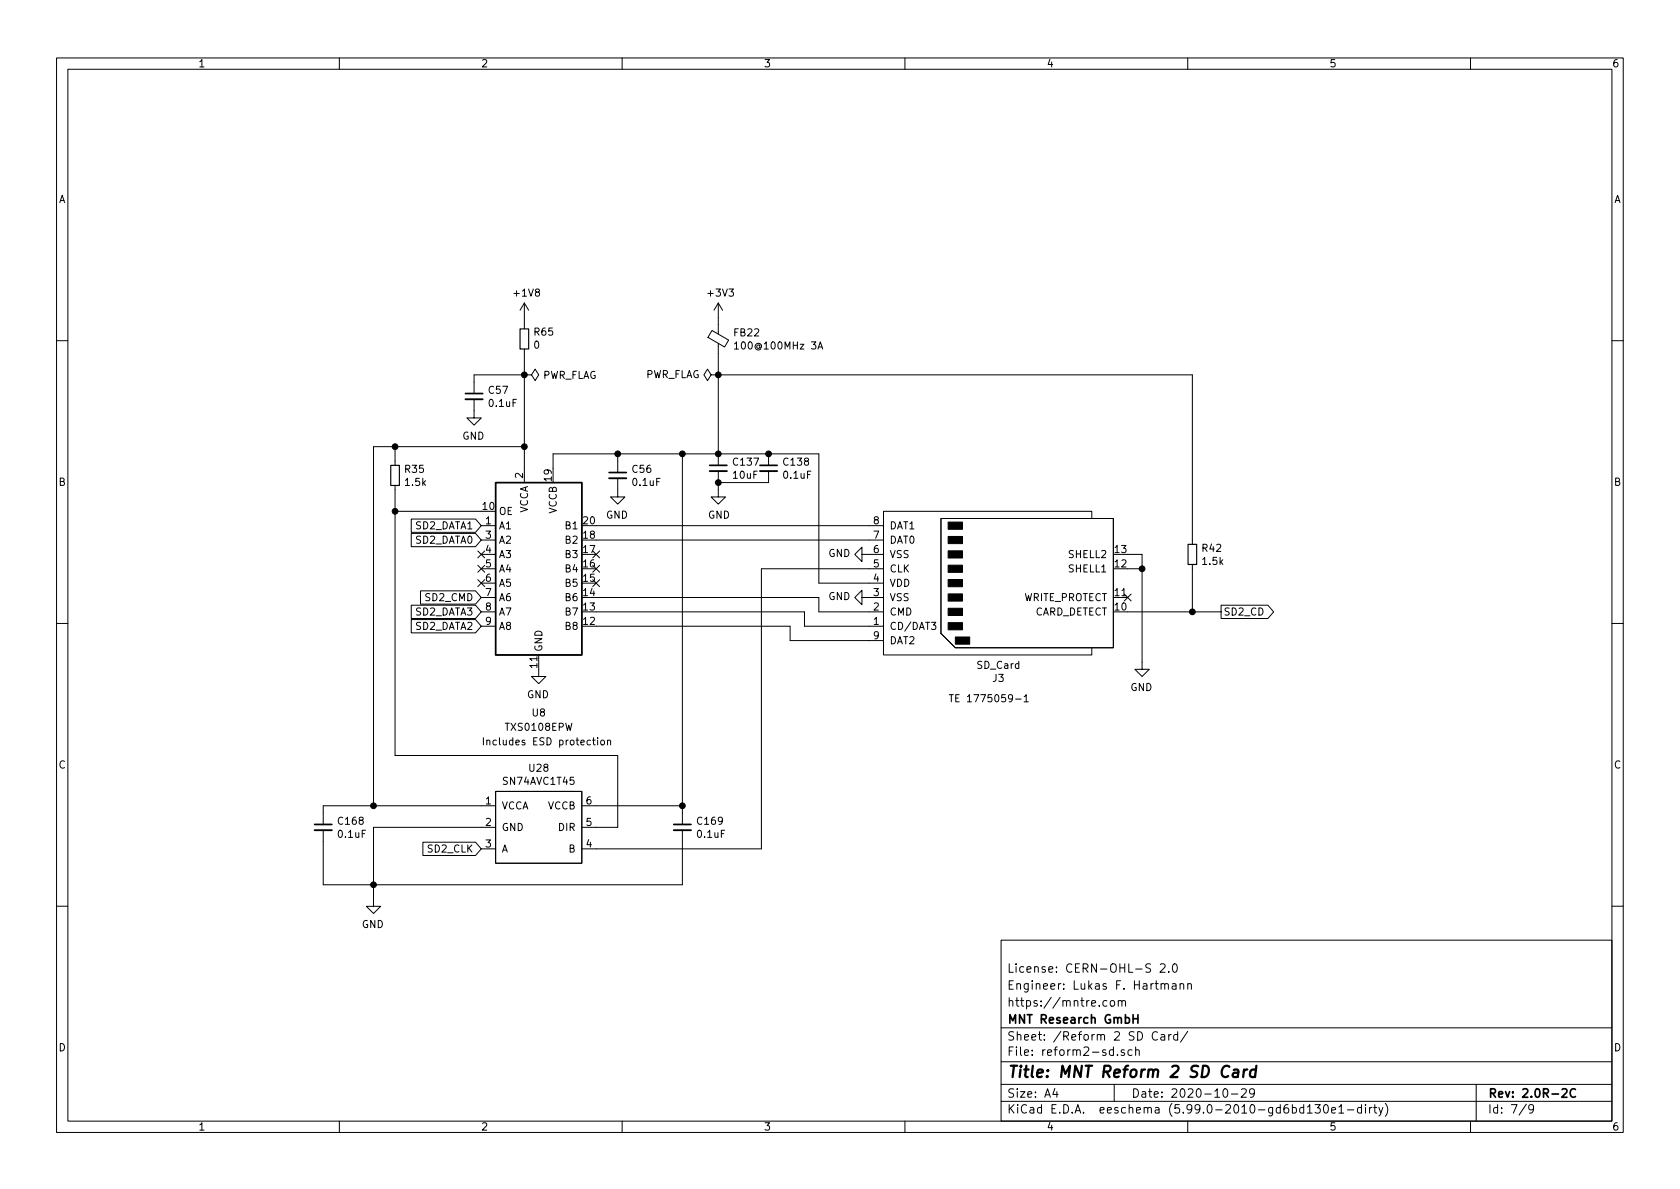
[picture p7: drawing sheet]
<svg xmlns="http://www.w3.org/2000/svg" width="297mm" height="210mm" viewBox="0 0 297 210" stroke-linecap="round" stroke-linejoin="round" font-family="sans-serif">
<g fill="none" stroke="#000" stroke-width=".18">
<path d="M10 10.2h277v190.1h-277zM12 12.2h273v186.1h-273zM60 10.2v2M110 10.2v2M160 10.2v2M210 10.2v2M260 10.2v2M92.7 53.6l-.8 1.3M92.7 53.6v4.6M92.7 53.6l.8 1.3M125.9 58.4l2.9 1.7-.7 1.3-2.9-1.7zM127 53.6l-.8 1.3"/>
<path d="M127 53.6v5.4M127 53.6l.8 1.3M10 60.2h2M69.8 79v3.3M83.8 70.6v3.3h-1.3l1.3 1.3 1.3-1.3h-1.3M92.7 66.3h1.3l.6-1 .6 1-.6 1-.6-1M92.7 66.3h.1M92.7 66.3h-8.9v3.3M92.7 61.7v23.6M92.7 79h-26.7v63.5M125.7 66.3l-.6-1-.6 1 .6 1 .6-1h1.3M127 66.3h.1"/>
<path d="M127 60.7v21.6M127 66.3h83.8v30M129.9 60.8l.3-.3v1.2M129.9 61.7h.7M144.6 61.7l.4-1.2 .5 1.2M144.7 61.4h.6M285 60.2h2M69.8 85.8v47.8h39.4v12.7h-6.3M69.8 90.4h15.3M72.7 94.3h11.4l1 1.2-1 1.2h-11.4zM72.7 91.8h11.4l1 1.2-1 1.1h-11.4zM84.5 97.4l1.2 1.2"/>
<path d="M84.5 100l1.2 1.2M85.1 98h2.5M85.1 95.5h2.5M85.1 93h2.5M85.7 97.4l-1.2 1.2M85.7 100l-1.2 1.2M97.8 82.8v-2.5h47v22.8h11.4M104.8 100l1.2 1.2M104.8 97.4l1.2 1.2M105.4 95.5h50.8M105.4 93h50.8M106 100l-1.2 1.2"/>
<path d="M106 97.4l-1.2 1.2M109.2 84.6v3.3h-1.3l1.3 1.2 1.3-1.2h-1.3M109.2 80.3v3.3M120.6 80.3v65.5M127 83.3v4.6h1.3l-1.3 1.2-1.3-1.2h1.3M135.9 80.3v2M135.9 83.3v2h-8.9M152.4 98v1.3l-1.3-1.3 1.3-1.2v1.2h3.8M166.4 91.7h30.4v22.8h-27.9l-2.5-2.5zM193 91.7v-1.3h-36.8v25.4h36.8v-1.3M199.4 98h2.5v20.4h-1.2l1.2 1.2 1.3-1.2h-1.3M210.8 99.8v8.4"/>
<path d="M10 110.2h2M72.7 109.6h11.4l1 1.1-1 1.2h-11.4zM72.7 107h11.4l1 1.2-1 1.2h-11.4zM74.3 104.5h9.8l1 1.2-1 1.1h-9.8zM84.5 102.5l1.2 1.2M85.1 110.7h2.5M85.1 105.7h2.5M85.1 108.2h2.5M85.1 103.1h2.5M85.1 100.6h2.5M85.7 102.5l-1.2 1.2M95.2 115.8v3.8h-1.2l1.2 1.3 1.3-1.3h-1.3"/>
<path d="M104.8 102.5l1.2 1.2M105.4 110.7h34.3v2.6h16.5M105.4 108.2h36.8v2.5h14M105.4 105.7h39.4v2.5h11.4M106 102.5l-1.2 1.2M152.4 105.7v1.2l-1.3-1.2 1.3-1.3v1.3h3.8M156.2 100.6h-21.6v49.5h-31.7M164.7 110h.8l-.5 .5 .4 .1v.6l-.2 .1-.5-.1M196.8 105.7h2.6M198.8 105l1.2 1.3M199.4 108.2h16.5M199.4 100.6h2.5"/>
<path d="M200 105l-1.2 1.3M215.9 107h8.3l1 1.2-1 1.2h-8.3zM285 110.2h2M87.6 139.9h15.3v12.7h-15.3zM104.8 130.9h.4M104.9 130.5v1l.3 .2M105.7 130.5v.1M105.7 130.9v.8M106.3 130.9h.3l.3 .2v.4l-.3 .2h-.3l-.1-.2zM107.4 131l.2-.1h.3l.1 .8M107.4 130.9v.8M179.6 123.6h.9"/>
<path d="M181.1 123.2l.3-.4v1.3M181.1 124.1h.7M57.1 146.8v9.7h63.5v-9.7M74.8 148.9h9.3l1 1.2-1 1.2h-9.3zM85.1 150.1h2.5M87.6 146.3h-21.6v14h-1.2l1.2 1.2 1.3-1.2h-1.3M87.6 142.5h-30.5v3.3M102.9 142.5h17.7M10 160.2h2M177 166.3h108v32h-108zM195.7 177l-.4-.1-.3 .3v.4l.1 .3h.6M196.4 177l.4-.1 .3 .3v.4l-.3 .3h-.4l-.1-.3v-.4z"/>
<path d="M197.7 177.1l.2-.2 .4 .1 .1 .9M197.7 176.9v1M198.4 177.1l.2-.2 .3 .1 .1 .9M205.1 170.6l.6-.2 .2 .2 .1 .3-.9 1h.9M205.3 174.1l.2-.2 .4 .1v.9M205.9 174.1l.2-.2 .4 .1 .1 .9M206.6 171.8v.1M207.3 174h.6v.9M207.4 170.6l.2-.2a.81 .81 0 0 1 .6 .7 .81 .81 0 0 1-.3 .8h-.1a.81 .81 0 0 1-.4-1.3zM207.9 174.3l-.5 .1a.29 .29 0 0 0-.2 .2 .29 .29 0 0 0 .2 .3h.5M208.6 174.1l.3-.2 .3 .1 .1 .9M208.6 173.9v1"/>
<path d="M210 174.1l.2-.2 .4 .1v.9M210 173.9v1M285 160.2h2M60 198.3v2M110 198.3v2M160 198.3v2M177 194.8h108M177 191.8h108M177 187.8h108M177 181.8h108M186.5 192.5l-.4 1h1M186.9 193v1"/>
<path d="M197 191.8v3M197.6 186.5v.1M198.8 185.7l-.4-.1-.2 .2 .1 .3 .5 .1v.4h-.6M200.1 185.7l-.4-.1-.3 .3v.4l.2 .3h.5M200.8 185.8l.2-.2 .4 .1v.9M200.8 185.1v1.5M204.6 182.6a.6 .6 0 0 0-.7 0 .6 .6 0 0 0-.2 .7 .56 .56 0 0 0 .3 .6 .56 .56 0 0 0 .6-.1M205.3 183h.6v.9M205.9 183.3l-.5 .1a.29 .29 0 0 0-.2 .2 .29 .29 0 0 0 .2 .3h.5M206.6 182.9v1M207.1 182.9l-.3 .1-.2 .2M208.2 183l-.4-.1-.3 .3v.4l.1 .3h.6"/>
<path d="M208.2 182.4v1.5M210 198.3v2M210 182.4l-1.3 1.9M216.4 192.6l.2-.1a.81 .81 0 0 1 .6 .7 .81 .81 0 0 1-.3 .8h-.2a.81 .81 0 0 1-.6-.6 .81 .81 0 0 1 .3-.8zM217.7 193.5h1.2M219.5 192.7l.6-.2 .2 .2 .1 .3-1 1h1M221.8 193.2l-.3 .3h-.3l-.3-.3 .2-.6 .4-.1 .2 .2a.99 .99 0 0 1-.3 1.3h-.3M231.1 196.8h.9M232.5 195.3h.9l-.5 .6 .5 .1v.7l-.3 .1h-.4l-.2-.1M234.2 195.4l.2-.1a.81 .81 0 0 1 .5 .7 .81 .81 0 0 1-.3 .8h-.1a.81 .81 0 0 1-.6-.6 .81 .81 0 0 1 .3-.8zM235.4 196.3l.7-.1v-.3l-.5-.1-.2 .2 .1 .8h.6M236.7 195.8l.4-.5v1.5"/>
<path d="M236.7 196.8h.9M238.2 196.3h1.2M240.7 195.9l-.4-.1-.3 .3v.4l.1 .3h.6M240.7 195.3v1.5M241.4 195.3v.2M241.4 195.8v1M242.1 195.8v1M242.6 195.8l-.3 .1-.2 .2M242.9 195.8h.5M243.1 195.3v1.3l.3 .2M243.8 195.8l.3 1M244.5 195.8l-.5 1.4-.2 .1"/>
<path d="M244.9 195.1a1.72 1.72 0 0 1 0 2.3M260 198.3v2M261 191.8v6.5M269.9 195.3l-1.3 1.9M271.2 196l-.3 .3h-.3l-.3-.3 .1-.6 .5-.1 .2 .2a.99 .99 0 0 1-.4 1.3h-.3"/>
</g>
<path d="M82.3 69.6h3M107.7 83.6h3M125.5 82.3h3M134.4 82.3h3M55.6 145.8h3.1M119.1 145.8h3.1M200.3 179.4v1.5M201.2 179.4v1.5M200.3 180.1h.9M276.2 192.7l.6-.2 .2 .2 .1 .3-1 1h1M278.6 192.7a.6 .6 0 0 0-.8 0 .6 .6 0 0 0-.2 .7 .56 .56 0 0 0 .3 .6 .56 .56 0 0 0 .7-.1" fill="none" stroke="#000" stroke-width=".3"/>
<path d="M217.4 188.7a.88 .88 0 0 0-1.1-.1 .88 .88 0 0 0-.3 1 .69 .69 0 0 0 .3 .8 .69 .69 0 0 0 .9-.1M218.1 189.2l.2-.1 .6 .1-.1 1.3M219 189.6l-.7 .1a.4 .4 0 0 0-.4 .3 .4 .4 0 0 0 .3 .5l.7-.1M220 189.1l-.2 1.4M220.5 189.1l-.4 .1-.2 .3M222 189.2a.66 .66 0 0 0-.9 .3l-.1 .6 .1 .3 .2 .1 .6-.1M222.1 188.5l-.2 2" fill="none" stroke="#000" stroke-width=".4"/>
<path d="M82.3 70.6h3M107.7 84.6h3M125.5 83.3h3M134.4 83.3h3M55.6 146.8h3.1M119.1 146.8h3.1" fill="none" stroke="#000" stroke-width=".33"/>
<g fill="#000" stroke="#000" stroke-width=".18">
<path d="M167.6 92.3h2.6v1.3h-2.6zM167.6 94.9h2.6v1.2h-2.6zM167.6 97.4h2.6v1.3h-2.6zM167.6 99.9h2.6v1.3h-2.6zM167.6 102.5h2.6v1.3h-2.6zM167.6 105h2.6v1.3h-2.6zM167.6 107.6h2.6v1.2h-2.6zM167.6 110.1h2.6v1.3h-2.6zM168.9 112.6h2.5v1.3h-2.5z"/>
<circle cx="69.9" cy="79" r=".51"/>
<circle cx="92.7" cy="79" r=".51"/>
<circle cx="92.7" cy="66.3" r=".51"/>
<circle cx="127" cy="66.3" r=".51"/>
<circle cx="69.9" cy="90.4" r=".51"/>
<circle cx="109.2" cy="80.3" r=".51"/>
<circle cx="120.7" cy="80.3" r=".51"/>
<circle cx="127" cy="80.3" r=".51"/>
<circle cx="127" cy="85.3" r=".51"/>
<circle cx="135.9" cy="80.3" r=".51"/>
<circle cx="201.9" cy="100.6" r=".51"/>
<circle cx="210.8" cy="108.2" r=".51"/>
<circle cx="66" cy="156.5" r=".51"/>
<circle cx="66" cy="142.5" r=".51"/>
<circle cx="120.7" cy="142.5" r=".51"/>
</g>
<path d="M91.9 58.2h1.6v3.5h-1.6zM69.1 82.3h1.5v3.5h-1.5zM210.1 96.3h1.5v3.5h-1.5z" fill="none" stroke="#000" stroke-width=".2"/>
<path d="M87.6 85.3h15.3v30.5h-15.3z" fill="none" stroke="#000" stroke-width=".25"/>
<text font-size="2.8" x="178" y="190.6">Title: MNT Reform 2 SD Card</text>
<g font-size="2.1">
<text x="178" y="172">License: CERN-OHL-S 2.0</text>
<text x="178" y="178">https://mntre.com</text>
<text x="178" y="175">Engineer: Lukas F. Hartmann</text>
<text x="178" y="184">Sheet: /Reform 2 SD Card/</text>
<text x="178" y="181">MNT Research GmbH</text>
<text x="178" y="186.7">File: reform2-sd.sch</text>
<text x="178" y="196.9">KiCad E.D.A. eeschema (5.99.0-2010-gd6bd130e1-dirty)</text>
<text x="178" y="194.1">Size: A4</text>
<text x="200" y="194.1">Date: 2020-10-29</text>
<text x="263" y="194.1">Rev: 2.0R-2C</text>
<text x="263" y="196.9">Id: 7/9</text>
</g>
<g font-size="1.8">
<text x="35" y="11.9">1</text>
<text x="85" y="11.9">2</text>
<text x="135" y="11.9">3</text>
<text x="185" y="11.9">4</text>
<text x="235" y="11.9">5</text>
<text x="285" y="11.9">6</text>
<text x="10.3" y="35.9">A</text>
<text x="285.3" y="35.9">A</text>
<text x="91" y="52.4">+1V8</text>
<text x="125.3" y="52.4">+3V3</text>
<text x="94.5" y="59.3">R65</text>
<text x="129.8" y="59.5">FB22</text>
<text x="94.4" y="61.6">0</text>
<text x="130.6" y="61.8">100@100MHz 3A</text>
<text x="86.5" y="69.6">C57</text>
<text x="86.6" y="71.9">0.1uF</text>
<text x="95.8" y="67">PWR_FLAG</text>
<text x="114" y="66.9">PWR_FLAG</text>
<text x="81.7" y="77.7">GND</text>
<text x="71.7" y="83.6">R35</text>
<text x="111.9" y="83.6">C56</text>
<text x="129.8" y="82.3">C137</text>
<text x="138.6" y="82.3">C138</text>
<text x="10.3" y="85.9">B</text>
<text x="71.7" y="85.9">1.5k</text>
<text x="92.5" y="84.6" transform="rotate(-90 92.5 84.6)">2</text>
<text x="97.5" y="85.1" transform="rotate(-90 97.5 85.1)">19</text>
<text x="112" y="85.9">0.1uF</text>
<text x="129.7" y="84.6">10uF</text>
<text x="138.6" y="84.6">0.1uF</text>
<text x="285.3" y="85.9">B</text>
<text x="73.4" y="93.6">SD2_DATA1</text>
<text x="85.4" y="90.2">10</text>
<text x="85.9" y="92.7">1</text>
<text x="85.9" y="95.2">3</text>
<text x="88.1" y="93.6">A1</text>
<text x="88.1" y="91.1">OE</text>
<text x="93.3" y="90.9" transform="rotate(-90 93.3 90.9)">VCCA</text>
<text x="98.4" y="90.9" transform="rotate(-90 98.4 90.9)">VCCB</text>
<text x="100.1" y="93.6">B1</text>
<text x="103.2" y="95.2">18</text>
<text x="103.2" y="92.7">20</text>
<text x="107.1" y="91.7">GND</text>
<text x="125.2" y="91.7">GND</text>
<text x="154.4" y="95.2">7</text>
<text x="154.4" y="92.7">8</text>
<text x="157.2" y="93.6">DAT1</text>
<text x="73.4" y="96.1">SD2_DATA0</text>
<text x="85.9" y="97.8">4</text>
<text x="85.9" y="100.3">5</text>
<text x="88.1" y="96.1">A2</text>
<text x="88.1" y="98.7">A3</text>
<text x="88.1" y="101.2">A4</text>
<text x="100.1" y="101.2">B4</text>
<text x="100.1" y="98.7">B3</text>
<text x="100.1" y="96.1">B2</text>
<text x="103.2" y="100.3">16</text>
<text x="103.2" y="97.8">17</text>
<text x="146.4" y="98.5">GND</text>
<text x="154.4" y="100.3">5</text>
<text x="154.4" y="97.8">6</text>
<text x="157.2" y="101.2">CLK</text>
<text x="157.2" y="98.7">VSS</text>
<text x="157.2" y="96.1">DAT0</text>
<text x="189.1" y="101.2">SHELL1</text>
<text x="189.1" y="98.7">SHELL2</text>
<text x="197.1" y="100.3">12</text>
<text x="197.1" y="97.8">13</text>
<text x="212.6" y="97.6">R42</text>
<text x="212.7" y="99.9">1.5k</text>
<text x="75.3" y="106.3">SD2_CMD</text>
<text x="85.9" y="102.9">6</text>
<text x="85.9" y="105.4">7</text>
<text x="85.9" y="107.9">8</text>
<text x="88.1" y="103.8">A5</text>
<text x="88.1" y="106.3">A6</text>
<text x="100.1" y="106.3">B6</text>
<text x="100.1" y="103.8">B5</text>
<text x="103.2" y="107.9">13</text>
<text x="103.2" y="105.4">14</text>
<text x="103.2" y="102.9">15</text>
<text x="146.4" y="106.1">GND</text>
<text x="154.4" y="107.9">2</text>
<text x="154.4" y="105.4">3</text>
<text x="154.4" y="102.9">4</text>
<text x="157.2" y="106.3">VSS</text>
<text x="157.2" y="103.8">VDD</text>
<text x="180.7" y="106.3">WRITE_PROTECT</text>
<text x="197.1" y="107.9">10</text>
<text x="197.1" y="105.4">11</text>
<text x="73.4" y="111.4">SD2_DATA2</text>
<text x="73.4" y="108.8">SD2_DATA3</text>
<text x="85.9" y="110.5">9</text>
<text x="88.1" y="108.8">A7</text>
<text x="88.1" y="111.4">A8</text>
<text x="100.1" y="111.4">B8</text>
<text x="100.1" y="108.8">B7</text>
<text x="103.2" y="110.5">12</text>
<text x="154.4" y="110.5">1</text>
<text x="154.4" y="113">9</text>
<text x="157.2" y="111.4">CD/DAT3</text>
<text x="157.2" y="108.8">CMD</text>
<text x="157.2" y="113.9">DAT2</text>
<text x="182.7" y="108.8">CARD_DETECT</text>
<text x="216.3" y="108.8">SD2_CD</text>
<text x="95" y="118.1" transform="rotate(-90 95 118.1)">11</text>
<text x="95.9" y="115.3" transform="rotate(-90 95.9 115.3)">GND</text>
<text x="172.8" y="118.3">SD_Card</text>
<text x="93.2" y="123.5">GND</text>
<text x="167.6" y="124.2">TE 1775059-1</text>
<text x="175.5" y="120.6">J3</text>
<text x="199.8" y="122.2">GND</text>
<text x="85.1" y="131.8">Includes ESD protection</text>
<text x="89.5" y="129.2">TXS0108EPW</text>
<text x="94.1" y="126.7">U8</text>
<text x="10.3" y="135.9">C</text>
<text x="93.6" y="136.5">U28</text>
<text x="285.3" y="135.9">C</text>
<text x="85.9" y="142.2">1</text>
<text x="88.6" y="143.1">VCCA</text>
<text x="89.2" y="138.8">SN74AVC1T45</text>
<text x="96.8" y="143.1">VCCB</text>
<text x="103.6" y="142.2">6</text>
<text x="59.9" y="148.1">0.1uF</text>
<text x="59.9" y="145.8">C168</text>
<text x="85.9" y="146">2</text>
<text x="85.9" y="149.9">3</text>
<text x="88.6" y="146.9">GND</text>
<text x="98.8" y="146.9">DIR</text>
<text x="103.6" y="149.9">4</text>
<text x="103.6" y="146">5</text>
<text x="123.4" y="148.1">0.1uF</text>
<text x="123.4" y="145.8">C169</text>
<text x="75.7" y="150.7">SD2_CLK</text>
<text x="88.6" y="150.7">A</text>
<text x="100.6" y="150.7">B</text>
<text x="63.9" y="164.1">GND</text>
<text x="10.3" y="185.9">D</text>
<text x="285.3" y="185.9">D</text>
<text x="35" y="199.9">1</text>
<text x="85" y="199.9">2</text>
<text x="135" y="199.9">3</text>
<text x="185" y="199.9">4</text>
<text x="235" y="199.9">5</text>
<text x="285" y="199.9">6</text>
</g>
</svg>
